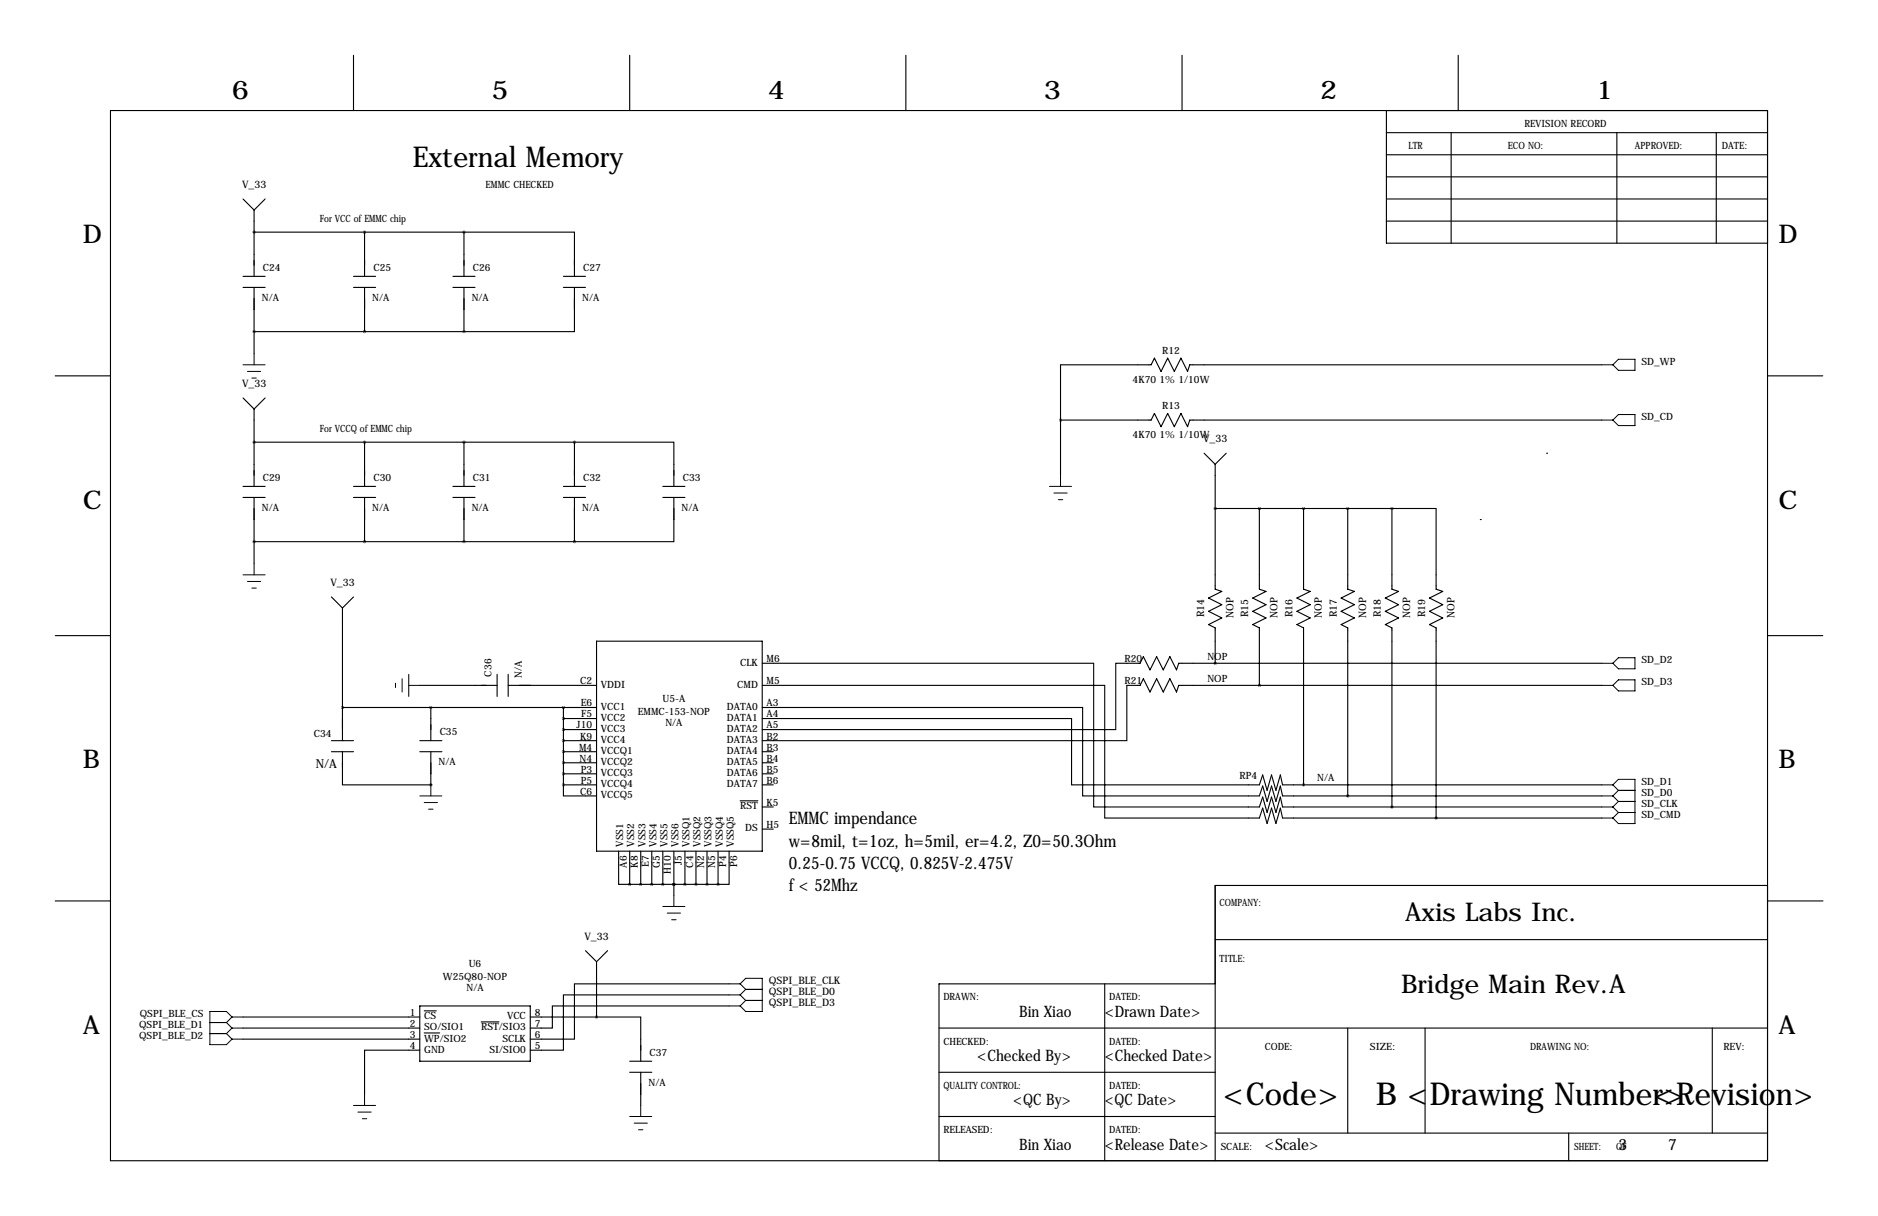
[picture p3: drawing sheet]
<svg xmlns="http://www.w3.org/2000/svg" width="432mm" height="279mm" viewBox="0 0 432 279" stroke-linecap="round" stroke-linejoin="round" font-family="sans-serif">
<g fill="none" stroke="#000" stroke-width=".25">
<path d="M81.3 12.7v12.7M144.8 12.7v12.7M208.3 12.7v12.7M271.8 12.7v12.7M335.3 12.7v12.7M25.4 25.4h381v241.3h-381zM318.8 30.5h87.6M318.8 35.6h87.6M318.8 25.4v30.5h87.6M333.7 30.5v25.4M371.8 30.5v25.4M394.6 30.5v25.4"/>
<path d="M55.9 45.7l2.5 2.6M58.4 48.3v15.2M58.4 53.3h48.3M61 45.7l-2.6 2.6M83.8 53.3v10.2M106.7 53.3h25.4v10.2M106.7 53.3v10.2M318.8 45.7h87.6M318.8 50.8h87.6M318.8 40.6h87.6M55.9 63.5h5.1M55.9 66h5.1"/>
<path d="M58.4 66v15.3M58.4 76.2h48.3M81.3 63.5h5.1M81.3 66h5.1M83.8 66v10.2M104.1 63.5h5.1M104.1 66h5.1M106.7 66v10.2M129.5 63.5h5.1M129.5 66h5.1M132.1 66v10.2h-25.4M12.7 86.4h12.7"/>
<path d="M55.9 91.4l2.5 2.6M58.4 94v17.8M61 91.4l-2.6 2.6M243.8 96.5h20.9l.7-1.5 1.6 3 1.5-3 1.5 3 1.5-3 1.5 3 .6-1.5h94.7M243.8 96.5v12.7M368.3 83.8h-94.7l-.6 1.5-1.5-3-1.5 3-1.5-3-1.5 3-1.6-3-.7 1.5h-20.9v12.7M406.4 86.4h12.7M55.9 111.8h5.1M55.9 114.3h5.1M58.4 114.3v15.2M58.4 101.6h73.7M81.3 111.8h5.1"/>
<path d="M81.3 114.3h5.1M83.8 101.6v10.2M83.8 114.3v10.2M104.1 111.8h5.1M104.1 114.3h5.1M106.7 101.6v10.2M106.7 114.3v10.2M129.5 111.8h5.1M129.5 114.3h5.1M132.1 101.6h22.8v10.2M132.1 101.6v10.2M132.1 114.3v10.2"/>
<path d="M152.4 111.8h5.1M152.4 114.3h5.1M154.9 114.3v10.2h-22.8M276.9 104.1l2.5 2.6M279.4 106.7v28.7l1.5 .5-3 1.5 3 1.5-3 1.6 3 1.5-3 1.5 1.5 .8v8.1M279.4 116.8h40.6M281.9 104.1l-2.5 2.6M289.6 116.8v18.6l1.5 .5-3.1 1.5 3.1 1.5-3.1 1.6 3.1 1.5-3.1 1.5 1.6 .8v13.2M299.7 116.8v18.6l1.5 .5-3 1.5 3 1.5-3 1.6 3 1.5-3 1.5 1.5 .8v36M309.9 116.8v18.6l1.5 .5-3 1.5 3 1.5-3 1.6 3 1.5-3 1.5 1.5 .8v38.6M320 116.8h10.2v18.6l1.5 .5-3 1.5 3 1.5-3 1.6 3 1.5-3 1.5 1.5 .8v43.7M320 116.8v18.6l1.6 .5-3.1 1.5 3.1 1.5-3.1 1.6 3.1 1.5-3.1 1.5 1.5 .8v41.1"/>
<path d="M340.4 119.4h.1M355.6 104.1h.1M58.4 124.5h48.3M76.2 137.2l2.5 2.5M78.7 139.7v30.5M81.3 137.2l-2.6 2.5M106.7 124.5h25.4M12.7 146h12.7M96.5 157.5h17.8M114.3 154.9v5.1M116.8 157.5h20.4M116.8 154.9v5.1"/>
<path d="M137.2 147.3h38.1v48.3h-38.1zM175.3 152.4h76.2v33h38.1l.7-2.3 1 3.6 1.1-3.6 1 3.6 1-3.6 .5 2.3h73.4M175.3 157.5h78.7v30.5h35.6l.7-2.3 1 3.5 1.1-3.5 1 3.5 1-3.5 .5 2.3h73.4M368.3 152.4h-97.3l-.5 1.5-1.5-3-1.5 3-1.6-3-1.5 3-1.5-3-.8 1.5h-5.6v15.2h-81.2M368.3 157.5h-97.3l-.5 1.5-1.5-3-1.5 3-1.6-3-1.5 3-1.5-3-.8 1.5h-3v12.7h-83.8M406.4 146h12.7M76.2 170.2h5.1M76.2 172.7h5.1M78.7 172.7v7.6h20.4M78.7 162.6h58.5M96.5 170.2h5.1M96.5 172.7h5.1"/>
<path d="M99.1 162.6v7.6M99.1 172.7v7.6M129.5 170.2h7.7M129.5 172.7h7.7M129.5 165.1h7.7M129.5 167.6h7.7M129.5 175.3h7.7M129.5 177.8h7.7M129.5 162.6v17.7M175.3 162.6h73.6v20.3h40.7l.7-2.3 1 3.5 1.1-3.5 1 3.5 1-3.5 .5 2.3h73.4M175.3 165.1h71.1v15.2h43.2l.7-2.2 1 3.5 1.1-3.5 1 3.5 1-3.5 .5 2.2h73.4M175.3 172.7h2.5"/>
<path d="M175.3 175.3h2.5M175.3 177.8h2.5M99.1 180.3h.1M129.5 180.3v2.6h7.7M129.5 180.3h7.7M142.2 195.6v7.6h2.6M144.8 195.6v7.6M147.3 195.6v7.6M149.9 195.6v7.6M152.4 195.6v7.6M154.9 195.6v10.1M157.5 195.6v7.6"/>
<path d="M160 195.6v7.6M162.6 195.6v7.6M165.1 195.6v7.6M167.6 195.6v7.6h-2.5M170.2 184h4.1M175.3 180.3h2.5M175.3 185.4h2.5M175.3 190.5h2.5M12.7 207h12.7M134.6 218.4l2.6 2.6M139.7 218.4l-2.5 2.6M144.8 203.2h20.3"/>
<path d="M154.9 203.2h.1M279.4 215.9h127M406.4 203.5h-127v63.2M406.5 207h12.7M55.9 236.2h40.6M55.9 233.7h40.6M55.9 238.8h40.6M96.5 231.1h25.4v12.7h-25.4zM97.5 232.3h2.8M97.5 237.3h3.6M110.6 234.8h4.1M121.9 233.7h15.3"/>
<path d="M137.2 233.7h10.1v10.1M137.2 221v12.7M167.6 231.1h-40.6v5.1h-5.1M167.6 228.6h-38.1v12.7h-7.6M167.6 226.1h-35.5v12.7h-10.2M215.9 236.2h190.5M254 226.1v40.6M279.4 226.1h-63.5v40.6M309.9 236.2v24.1M327.7 236.2v24.1M393.7 236.2v24.1M96.5 241.3h-12.7v10.2"/>
<path d="M144.8 246.4h5.1M144.8 243.8h5.1M147.3 246.4v7.6M215.9 246.4h63.5M215.9 256.5h63.5M279.4 260.3h127M360.7 260.3v6.4"/>
</g>
<g fill="none" stroke="#000" stroke-width=".23">
<path d="M55.9 83.8h5.1M56.9 85.3h3M57.9 86.9h1M58.4 81.3v2.5M368.3 83.8h2.5M368.3 96.5h2.5M370.8 83.8l1.3-1.3h3.8v2.6h-3.8zM370.8 96.5l1.3-1.3h3.8v2.6h-3.8zM241.3 111.8h5.1M242.3 113.3h3.1M243.3 114.8h1M243.8 109.2v2.6"/>
<path d="M55.9 132.1h5.1M56.9 133.6h3M57.9 135.1h1M58.4 129.5v2.6M90.9 157v1M92.5 156v3M94 157.5h2.5M94 154.9v5.1M368.3 152.4h2.5M368.3 157.5h2.5M370.8 152.4l1.3-1.3h3.8v2.6h-3.8zM370.8 157.5l1.3-1.3h3.8v2.6h-3.8z"/>
<path d="M96.5 182.9h5.1M97.5 184.4h3.1M98.6 185.9h1M99.1 180.3v2.6M368.3 180.3h2.5M368.3 182.9h2.5M368.3 185.4h2.5M368.3 188h2.5M370.8 180.3l1.3-1.2h3.8v10.1h-3.8l-1.3-1.2M370.8 180.3l1.3 1.3M370.8 182.9l1.3 1.2M370.8 185.4l1.3 1.3"/>
<path d="M372.1 181.6h3.8M372.1 184.1h3.8M372.1 181.6l-1.3 1.3M372.1 186.7h3.8M372.1 184.1l-1.3 1.3M372.1 186.7l-1.3 1.3M152.4 208.3h5.1M153.4 209.8h3.1M154.4 211.3h1M154.9 205.7v2.6M48.3 234.9h3.8M48.3 237.5h3.8"/>
<path d="M52.1 234.9l1.2 1.3M52.1 237.5l1.2 1.3M53.3 233.7h2.6M53.3 233.7l-1.2 1.2M53.3 233.7l-1.2-1.3h-3.8v7.6h3.8l1.2-1.2M53.3 236.2h2.6M53.3 236.2l-1.2 1.3M53.3 238.8h2.6M167.6 231.1h2.6M167.6 228.6h2.6M167.6 226.1h2.6M170.2 226.1l1.2-1.3h3.9v7.6h-3.9l-1.2-1.3"/>
<path d="M170.2 228.6l1.2 1.3M170.2 226.1l1.2 1.2M171.4 229.9h3.9M171.4 229.9l-1.2 1.2M171.4 227.3h3.9M171.4 227.3l-1.2 1.3M81.3 254h5.1M82.3 255.5h3M83.3 257h1M83.8 251.5v2.5M144.8 256.5h5.1M145.8 258.1h3"/>
<path d="M146.8 259.6h1M147.3 254v2.5"/>
</g>
<path d="M289.5 116.8a.05 .05 0 0 0 .1 0 .05 .05 0 0 0-.1 0zM320 116.8a.05 .05 0 0 0 .1 0 .05 .05 0 0 0-.1 0zM289.5 157.5a.05 .05 0 0 0 .1 0 .05 .05 0 0 0-.1 0zM320 185.4a.05 .05 0 0 0 .1 0 .05 .05 0 0 0-.1 0zM243.8 96.5a.05 .05 0 0 0 .1 0 .05 .05 0 0 0-.1 0zM129.5 180.3a.05 .05 0 0 0 .1 0 .05 .05 0 0 0-.1 0zM129.5 177.8a.05 .05 0 0 0 .1 0 .05 .05 0 0 0-.1 0zM129.5 175.3a.05 .05 0 0 0 .1 0 .05 .05 0 0 0-.1 0zM129.5 172.7a.05 .05 0 0 0 .1 0 .05 .05 0 0 0-.1 0zM129.5 170.2a.05 .05 0 0 0 .1 0 .05 .05 0 0 0-.1 0zM129.5 167.6a.05 .05 0 0 0 .1 0 .05 .05 0 0 0-.1 0zM129.5 165.1a.05 .05 0 0 0 .1 0 .05 .05 0 0 0-.1 0zM129.5 162.6a.05 .05 0 0 0 .1 0 .05 .05 0 0 0-.1 0zM99 180.3a.05 .05 0 0 0 .1 0 .05 .05 0 0 0-.1 0zM99 162.6a.05 .05 0 0 0 .1 0 .05 .05 0 0 0-.1 0zM149.8 203.2a.05 .05 0 0 0 .1 0 .05 .05 0 0 0-.1 0zM154.9 203.2a.05 .05 0 0 0 .1 0 .05 .05 0 0 0-.1 0zM162.5 203.2a.05 .05 0 0 0 .1 0 .05 .05 0 0 0-.1 0zM154.9 203.2a.05 .05 0 0 0 .1 0 .05 .05 0 0 0-.1 0zM78.7 162.6a.05 .05 0 0 0 .1 0 .05 .05 0 0 0-.1 0zM137.1 233.7a.05 .05 0 0 0 .1 0 .05 .05 0 0 0-.1 0z" fill="#000" stroke="#000" stroke-width=".63"/>
<g font-size="7.3">
<text x="281.2" y="254">&lt;Code&gt;</text>
<text x="316.3" y="254">B &lt;Drawing Number&gt;</text>
<text x="380.3" y="254">&lt;Revision&gt;</text>
</g>
<text font-size="6.6" x="94.9" y="38.4">External Memory</text>
<g font-size="5.9">
<text x="53.3" y="22.9">6</text>
<text x="113" y="22.9">5</text>
<text x="176.5" y="22.9">4</text>
<text x="240" y="22.9">3</text>
<text x="303.5" y="22.9">2</text>
<text x="367" y="22.9">1</text>
<text x="19" y="55.9">D</text>
<text x="408.9" y="55.9">D</text>
<text x="19" y="116.8">C</text>
<text x="408.9" y="116.8">C</text>
<text x="19" y="176.5">B</text>
<text x="408.9" y="176.5">B</text>
<text x="323.1" y="211.6">Axis Labs Inc.</text>
<text x="322.2" y="228.1">Bridge Main Rev.A</text>
<text x="19" y="237.5">A</text>
<text x="408.9" y="237.5">A</text>
</g>
<g font-size="4">
<text x="181.4" y="189.4">EMMC impendance</text>
<text x="181.4" y="194.5">w=8mil, t=1oz, h=5mil, er=4.2, Z0=50.3Ohm</text>
<text x="181.4" y="199.6">0.25-0.75 VCCQ, 0.825V-2.475V</text>
<text x="181.4" y="204.7">f &lt; 52Mhz</text>
</g>
<g font-size="3.6">
<text x="234.3" y="233.7">Bin Xiao</text>
<text x="254" y="233.7">&lt;Drawn Date&gt;</text>
<text x="224.7" y="243.8">&lt;Checked By&gt;</text>
<text x="254" y="243.8">&lt;Checked Date&gt;</text>
<text x="233" y="254">&lt;QC By&gt;</text>
<text x="254" y="254">&lt;QC Date&gt;</text>
<text x="234.3" y="264.2">Bin Xiao</text>
<text x="254" y="264.2">&lt;Release Date&gt;</text>
<text x="290.8" y="264.2">&lt;Scale&gt;</text>
<text x="372.1" y="264.2">3</text>
<text x="383.5" y="264.2">7</text>
</g>
<text font-size="2.8" x="72.6" y="176.5">N/A</text>
<g font-size="2.4">
<text x="55.7" y="43.2">V_33</text>
<text x="55.7" y="88.9">V_33</text>
<text x="276.6" y="101.6">V_33</text>
<text x="76" y="134.6">V_33</text>
<text x="276.9" y="141.8" transform="rotate(-90 276.9 141.8)">R14</text>
<text x="283.6" y="142.1" transform="rotate(-90 283.6 142.1)">NOP</text>
<text x="287" y="141.8" transform="rotate(-90 287 141.8)">R15</text>
<text x="293.8" y="142.1" transform="rotate(-90 293.8 142.1)">NOP</text>
<text x="297.2" y="141.8" transform="rotate(-90 297.2 141.8)">R16</text>
<text x="303.9" y="142.1" transform="rotate(-90 303.9 142.1)">NOP</text>
<text x="307.3" y="141.8" transform="rotate(-90 307.3 141.8)">R17</text>
<text x="314.1" y="142.1" transform="rotate(-90 314.1 142.1)">NOP</text>
<text x="317.5" y="141.8" transform="rotate(-90 317.5 141.8)">R18</text>
<text x="324.2" y="142.1" transform="rotate(-90 324.2 142.1)">NOP</text>
<text x="327.7" y="141.8" transform="rotate(-90 327.7 141.8)">R19</text>
<text x="334.4" y="142.1" transform="rotate(-90 334.4 142.1)">NOP</text>
<text x="134.4" y="215.9">V_33</text>
<text x="176.8" y="226.1">QSPI_BLE_CLK</text>
<text x="176.8" y="231.1">QSPI_BLE_D3</text>
<text x="176.8" y="228.6">QSPI_BLE_D0</text>
</g>
<g font-size="2.3">
<text x="350.5" y="29.2">REVISION RECORD</text>
<text x="323.8" y="34.3">LTR</text>
<text x="346.7" y="34.3">ECO NO:</text>
<text x="375.9" y="34.3">APPROVED:</text>
<text x="395.9" y="34.3">DATE:</text>
<text x="111.7" y="43.3">EMMC CHECKED</text>
<text x="73.6" y="50.9">For VCC of EMMC chip</text>
<text x="60.5" y="62.2">C24</text>
<text x="85.9" y="62.2">C25</text>
<text x="108.7" y="62.2">C26</text>
<text x="134.1" y="62.2">C27</text>
<text x="60.2" y="69.2">N/A</text>
<text x="85.6" y="69.2">N/A</text>
<text x="108.5" y="69.2">N/A</text>
<text x="133.9" y="69.2">N/A</text>
<text x="267.2" y="81.3">R12</text>
<text x="377.4" y="83.8">SD_WP</text>
<text x="260.4" y="88">4K70 1% 1/10W</text>
<text x="267.2" y="94">R13</text>
<text x="73.6" y="99.2">For VCCQ of EMMC chip</text>
<text x="260.4" y="100.7">4K70 1% 1/10W</text>
<text x="377.4" y="96.5">SD_CD</text>
<text x="60.5" y="110.5">C29</text>
<text x="85.9" y="110.5">C30</text>
<text x="108.7" y="110.5">C31</text>
<text x="134.1" y="110.5">C32</text>
<text x="157" y="110.5">C33</text>
<text x="60.2" y="117.4">N/A</text>
<text x="85.6" y="117.4">N/A</text>
<text x="108.5" y="117.4">N/A</text>
<text x="133.9" y="117.4">N/A</text>
<text x="156.7" y="117.4">N/A</text>
<text x="113" y="155.4" transform="rotate(-90 113 155.4)">C36</text>
<text x="120" y="155.7" transform="rotate(-90 120 155.7)">N/A</text>
<text x="170.2" y="153">CLK</text>
<text x="176.3" y="152.1">M6</text>
<text x="258.6" y="152.1">R20</text>
<text x="277.6" y="151.7">NOP</text>
<text x="377.4" y="152.4">SD_D2</text>
<text x="133.4" y="157.2">C2</text>
<text x="138.2" y="158">VDDI</text>
<text x="152.3" y="161.3">U5-A</text>
<text x="169.5" y="158">CMD</text>
<text x="176.3" y="157.2">M5</text>
<text x="258.6" y="157.2">R21</text>
<text x="277.6" y="156.8">NOP</text>
<text x="377.4" y="157.5">SD_D3</text>
<text x="132.6" y="167.4">J10</text>
<text x="133.6" y="162.3">E6</text>
<text x="133.7" y="164.8">F5</text>
<text x="138.2" y="163.1">VCC1</text>
<text x="138.2" y="165.7">VCC2</text>
<text x="146.7" y="164.2">EMMC-153-NOP</text>
<text x="153" y="166.7">N/A</text>
<text x="167.1" y="163.1">DATA0</text>
<text x="167.1" y="165.7">DATA1</text>
<text x="176.3" y="162.3">A3</text>
<text x="176.3" y="164.8">A4</text>
<text x="176.3" y="167.4">A5</text>
<text x="72.1" y="169.3">C34</text>
<text x="101.1" y="168.9">C35</text>
<text x="133.1" y="172.5">M4</text>
<text x="133.4" y="169.9">K9</text>
<text x="138.2" y="168.2">VCC3</text>
<text x="138.2" y="170.7">VCC4</text>
<text x="138.2" y="173.3">VCCQ1</text>
<text x="167.1" y="168.2">DATA2</text>
<text x="167.1" y="170.7">DATA3</text>
<text x="167.1" y="173.3">DATA4</text>
<text x="176.3" y="169.9">B2</text>
<text x="176.3" y="172.5">B3</text>
<text x="100.8" y="175.9">N/A</text>
<text x="133.2" y="175">N4</text>
<text x="133.6" y="177.5">P3</text>
<text x="138.2" y="175.8">VCCQ2</text>
<text x="138.2" y="178.4">VCCQ3</text>
<text x="167.1" y="175.8">DATA5</text>
<text x="167.1" y="178.4">DATA6</text>
<text x="176.3" y="175">B4</text>
<text x="176.3" y="177.5">B5</text>
<text x="285" y="179.1">RP4</text>
<text x="302.8" y="179.4">N/A</text>
<text x="133.4" y="182.6">C6</text>
<text x="133.6" y="180.1">P5</text>
<text x="138.2" y="183.4">VCCQ5</text>
<text x="138.2" y="180.9">VCCQ4</text>
<text x="167.1" y="180.9">DATA7</text>
<text x="170.2" y="186">RST</text>
<text x="176.3" y="180.1">B6</text>
<text x="176.3" y="185.2">K5</text>
<text x="377.4" y="180.3">SD_D1</text>
<text x="377.4" y="182.9">SD_D0</text>
<text x="377.4" y="185.4">SD_CLK</text>
<text x="171.3" y="191.1">DS</text>
<text x="176.3" y="190.2">H5</text>
<text x="377.4" y="188">SD_CMD</text>
<text x="143.3" y="194.6" transform="rotate(-90 143.3 194.6)">VSS1</text>
<text x="145.8" y="194.6" transform="rotate(-90 145.8 194.6)">VSS2</text>
<text x="148.4" y="194.6" transform="rotate(-90 148.4 194.6)">VSS3</text>
<text x="150.9" y="194.6" transform="rotate(-90 150.9 194.6)">VSS4</text>
<text x="153.5" y="194.6" transform="rotate(-90 153.5 194.6)">VSS5</text>
<text x="156" y="194.6" transform="rotate(-90 156 194.6)">VSS6</text>
<text x="158.5" y="194.6" transform="rotate(-90 158.5 194.6)">VSSQ1</text>
<text x="161.1" y="194.6" transform="rotate(-90 161.1 194.6)">VSSQ2</text>
<text x="163.6" y="194.6" transform="rotate(-90 163.6 194.6)">VSSQ3</text>
<text x="166.2" y="194.6" transform="rotate(-90 166.2 194.6)">VSSQ4</text>
<text x="168.7" y="194.6" transform="rotate(-90 168.7 194.6)">VSSQ5</text>
<text x="144.1" y="199.3" transform="rotate(-90 144.1 199.3)">A6</text>
<text x="146.6" y="199.3" transform="rotate(-90 146.6 199.3)">K8</text>
<text x="149.2" y="199.2" transform="rotate(-90 149.2 199.2)">E7</text>
<text x="151.7" y="199.5" transform="rotate(-90 151.7 199.5)">G5</text>
<text x="154.3" y="200.8" transform="rotate(-90 154.3 200.8)">H10</text>
<text x="156.8" y="198.8" transform="rotate(-90 156.8 198.8)">J5</text>
<text x="159.3" y="199.3" transform="rotate(-90 159.3 199.3)">C4</text>
<text x="161.9" y="199.5" transform="rotate(-90 161.9 199.5)">N2</text>
<text x="164.4" y="199.5" transform="rotate(-90 164.4 199.5)">N5</text>
<text x="167" y="199.2" transform="rotate(-90 167 199.2)">P4</text>
<text x="169.5" y="199.2" transform="rotate(-90 169.5 199.2)">P6</text>
<text x="280.4" y="208.3">COMPANY:</text>
<text x="280.4" y="221">TITLE:</text>
<text x="101.9" y="225.1">W25Q80-NOP</text>
<text x="107.3" y="227.7">N/A</text>
<text x="107.8" y="222.2">U6</text>
<text x="32.2" y="233.7">QSPI_BLE_CS</text>
<text x="94.2" y="233.4">1</text>
<text x="122.9" y="233.4">8</text>
<text x="216.9" y="229.9">DRAWN:</text>
<text x="255" y="229.9">DATED:</text>
<text x="32" y="236.2">QSPI_BLE_D1</text>
<text x="32" y="238.8">QSPI_BLE_D2</text>
<text x="94.2" y="236">2</text>
<text x="94.2" y="238.5">3</text>
<text x="97.5" y="234.2">CS</text>
<text x="97.5" y="236.8">SO/SIO1</text>
<text x="97.5" y="239.3">WP/SIO2</text>
<text x="110.6" y="236.8">RST/SIO3</text>
<text x="115.5" y="239.3">SCLK</text>
<text x="116.6" y="234.2">VCC</text>
<text x="122.9" y="238.5">6</text>
<text x="122.9" y="236">7</text>
<text x="94.2" y="241">4</text>
<text x="97.5" y="241.9">GND</text>
<text x="112.5" y="241.9">SI/SIO0</text>
<text x="122.9" y="241">5</text>
<text x="149.4" y="242.6">C37</text>
<text x="216.9" y="240">CHECKED:</text>
<text x="255" y="240">DATED:</text>
<text x="290.8" y="241.3">CODE:</text>
<text x="315" y="241.3">SIZE:</text>
<text x="351.8" y="241.3">DRAWING NO:</text>
<text x="396.2" y="241.3">REV:</text>
<text x="149.1" y="249.5">N/A</text>
<text x="216.9" y="250.2">QUALITY CONTROL:</text>
<text x="255" y="250.2">DATED:</text>
<text x="216.9" y="260.3">RELEASED:</text>
<text x="255" y="260.3">DATED:</text>
<text x="280.7" y="264.2">SCALE:</text>
<text x="361.9" y="264.2">SHEET:</text>
<text x="371.6" y="264.2">OF</text>
</g>
</svg>
